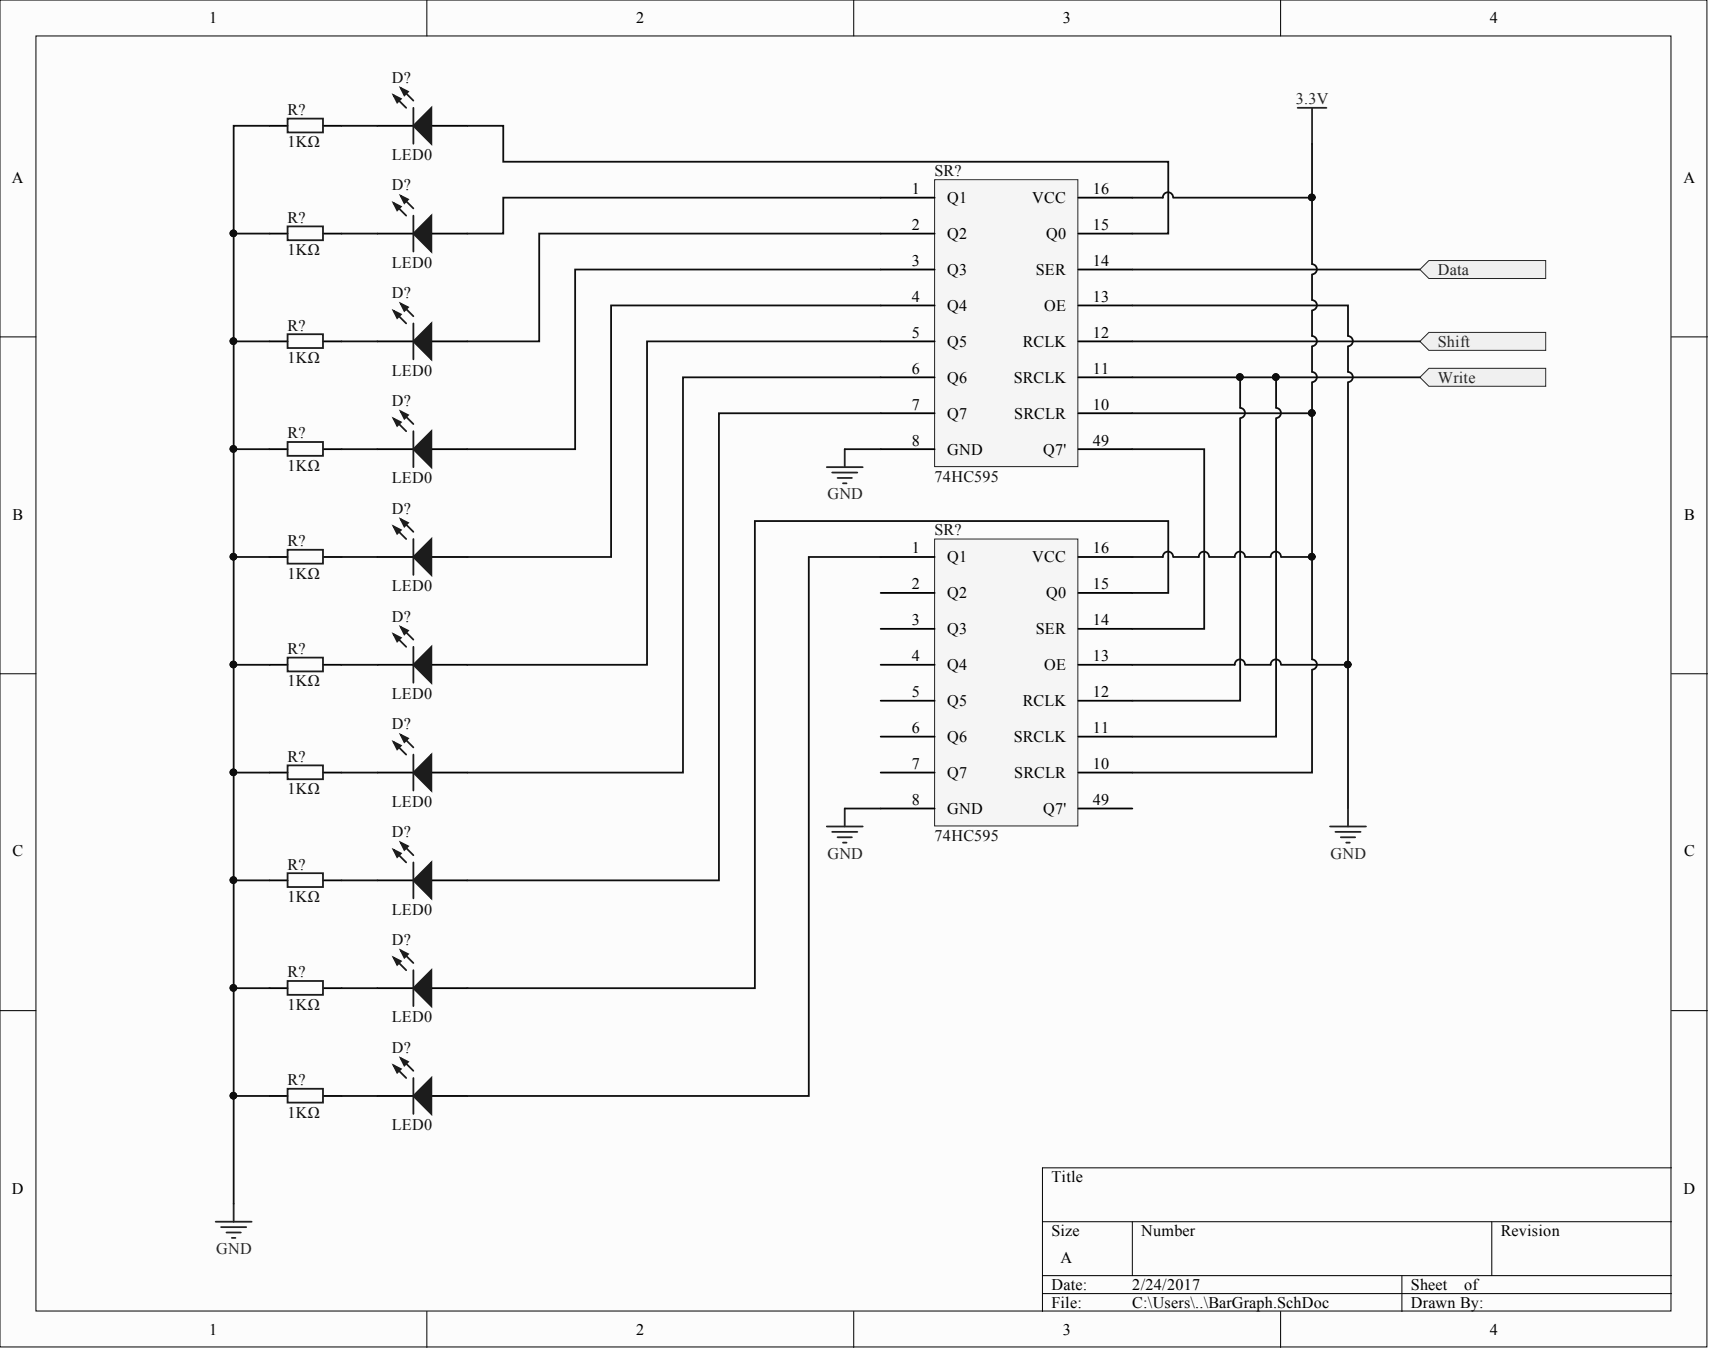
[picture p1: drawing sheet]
<svg xmlns="http://www.w3.org/2000/svg" width="241mm" height="190mm" viewBox="0 0 241 190" stroke-linecap="round" stroke-linejoin="round" font-family="sans-serif">
<g fill="#fcfcfc" stroke="#000" stroke-width=".14">
<path d="M0 0h240.9v190.1h-240.9z"/>
<path d="M5.1 5.1h230.7v179.9h-230.7z"/>
</g>
<g fill="none" stroke="#000" stroke-width=".14">
<path d="M60.2 0v5.1M120.5 0v5.1M180.7 0v5.1M0 47.5h5.1M235.9 47.5h5M0 95.1h5.1M235.9 95.1h5M0 142.6h5.1M235.9 142.6h5M147.1 172.4h88.8M159.8 172.4v7.6M210.5 172.4v7.6"/>
<path d="M235.9 164.8h-88.8v20.3M60.2 185.1v5M120.5 185.1v5M147.1 180h88.8M147.1 182.5h88.8M180.7 185.1v5M197.8 180v5.1"/>
</g>
<path d="M131.9 25.4h20.2v40.4h-20.2z" fill="#f5f5f5" stroke="#262626" stroke-width=".14"/>
<g fill="none" stroke="#000" stroke-width=".25">
<path d="M124.3 27.9h7.6M124.3 33h7.6M124.3 38h7.6M152.2 27.9h7.6M152.2 33h7.6M152.2 38h7.6M124.3 43.1h7.6M124.3 48.2h7.6M124.3 53.2h7.6M124.3 58.3h7.6M152.2 43.1h7.6M152.2 48.2h7.6"/>
<path d="M152.2 53.2h7.6M152.2 58.3h7.6M124.3 63.4h7.6M152.2 63.4h7.6"/>
</g>
<path d="M131.9 76.1h20.2v40.4h-20.2z" fill="#f5f5f5" stroke="#262626" stroke-width=".14"/>
<g fill="none" stroke="#000" stroke-width=".25">
<path d="M38 17.8h2.6M45.7 17.8h2.5M53.3 17.8h5M60.9 17.8h5M38 33h2.6M45.7 33h2.5M53.3 33h5M60.9 33h5M38 48.2h2.6M45.7 48.2h2.5M53.3 48.2h5M60.9 48.2h5"/>
<path d="M38 78.6h2.6M38 63.4h2.6M45.7 78.6h2.5M45.7 63.4h2.5M53.3 78.6h5M53.3 63.4h5M60.9 78.6h5M60.9 63.4h5M124.3 78.6h7.6M152.2 78.6h7.6M38 93.8h2.6M45.7 93.8h2.5"/>
<path d="M53.3 93.8h5M60.9 93.8h5M124.3 83.7h7.6M124.3 88.7h7.6M124.3 93.8h7.6M124.3 98.9h7.6M152.2 83.7h7.6M152.2 88.7h7.6M152.2 93.8h7.6M152.2 98.9h7.6M38 109h2.6M45.7 109h2.5"/>
<path d="M53.3 109h5M60.9 109h5M124.3 103.9h7.6M124.3 109h7.6M124.3 114.1h7.6M152.2 103.9h7.6M152.2 109h7.6M152.2 114.1h7.6M38 124.2h2.6M38 139.4h2.6M45.7 124.2h2.5M45.7 139.4h2.5"/>
<path d="M53.3 124.2h5M53.3 139.4h5M60.9 124.2h5M60.9 139.4h5M38 154.7h2.6M45.7 154.7h2.5M53.3 154.7h5M60.9 154.7h5"/>
</g>
<g fill="#1c1c1c" stroke="#1c1c1c" stroke-width=".25">
<path d="M58.3 17.8l2.6-2.6v5.1z"/>
<path d="M55.5 13.4l1.1 .5-.5 .6z"/>
<path d="M56.6 12.4l1 .5-.5 .5z"/>
<path d="M58.3 33l2.6-2.6v5.1z"/>
<path d="M55.5 28.7l1.1 .5-.5 .5z"/>
<path d="M56.6 27.6l1 .5-.5 .6z"/>
<path d="M58.3 48.2l2.6-2.6v5.1z"/>
<path d="M55.5 43.9l1.1 .5-.5 .5z"/>
<path d="M56.6 42.9l1 .5-.5 .5z"/>
<path d="M58.3 63.4l2.6-2.5v5z"/>
<path d="M55.5 59.1l1.1 .5-.5 .5z"/>
<path d="M56.6 58.1l1 .5-.5 .5z"/>
<path d="M58.3 78.6l2.6-2.5v5z"/>
<path d="M55.5 74.3l1.1 .5-.5 .5z"/>
<path d="M56.6 73.3l1 .5-.5 .5z"/>
<path d="M58.3 93.8l2.6-2.5v5z"/>
<path d="M55.5 89.5l1.1 .5-.5 .5z"/>
<path d="M56.6 88.5l1 .5-.5 .5z"/>
<path d="M58.3 109l2.6-2.5v5.1z"/>
<path d="M55.5 104.7l1.1 .5-.5 .5z"/>
<path d="M56.6 103.7l1 .5-.5 .5z"/>
<path d="M58.3 124.2l2.6-2.5v5.1z"/>
<path d="M55.5 119.9l1.1 .5-.5 .5z"/>
<path d="M56.6 118.9l1 .5-.5 .5z"/>
<path d="M58.3 139.4l2.6-2.5v5.1z"/>
<path d="M55.5 135.1l1.1 .5-.5 .5z"/>
<path d="M56.6 134.1l1 .5-.5 .5z"/>
<path d="M58.3 154.7l2.6-2.6v5.1z"/>
<path d="M55.5 150.3l1.1 .6-.5 .5z"/>
<path d="M56.6 149.3l1 .5-.5 .5z"/>
</g>
<g fill="none" stroke="#1c1c1c" stroke-width=".25">
<path d="M40.6 16.7h5v2h-5zM55.5 13.4l1.8 1.8M56.6 12.4l1.7 1.8M58.3 15.2v5.1M40.6 31.9h5v2h-5zM55.5 28.7l1.8 1.7M56.6 27.6l1.7 1.8M58.3 30.4v5.1M40.6 47.2h5v1.9h-5zM55.5 43.9l1.8 1.7M55.5 59.1l1.8 1.8M56.6 42.9l1.7 1.7"/>
<path d="M56.6 58.1l1.7 1.7M58.3 45.6v5.1M40.6 62.4h5v1.9h-5zM40.6 77.6h5v1.9h-5zM55.5 74.3l1.8 1.8M56.6 73.3l1.7 1.7M58.3 60.9v5M58.3 76.1v5M40.6 92.8h5v1.9h-5zM55.5 89.5l1.8 1.8M56.6 88.5l1.7 1.8M58.3 91.3v5"/>
<path d="M40.6 108h5v2h-5zM55.5 104.7l1.8 1.8M55.5 119.9l1.8 1.8M56.6 103.7l1.7 1.8M56.6 118.9l1.7 1.8M58.3 106.5v5.1M40.6 123.2h5v2h-5zM40.6 138.4h5v2h-5zM55.5 135.1l1.8 1.8M56.6 134.1l1.7 1.8M58.3 121.7v5.1M58.3 136.9v5.1"/>
<path d="M40.6 153.6h5v2h-5zM55.5 150.3l1.8 1.8M56.6 149.3l1.7 1.8M58.3 152.1v5.1"/>
</g>
<g fill="none" stroke="#262626" stroke-width=".25">
<path d="M116.7 65.9h5M117.4 66.7h3.6M118.2 67.4h2M118.9 68.2h.6M119.2 63.4v2.5M116.7 116.6h5M117.4 117.4h3.6M118.2 118.1h2M118.9 118.9h.6M119.2 114.1v2.5M187.7 116.6h5.1M188.4 117.4h3.6"/>
<path d="M189.2 118.1h2M190 118.9h.5M190.2 114.1v2.5M30.4 172.4h5.1M31.2 173.2h3.5M32 173.9h2M32.7 174.7h.5M33 169.9v2.5"/>
</g>
<g fill="none" stroke="#0e0e0e" stroke-width=".25">
<path d="M38 17.8h-5v121.6h5M48.2 17.8h5.1M65.9 17.8h5.1v5h93.9v10.2h-5.1M33 33h5M48.2 33h5.1M124.3 27.9h-53.3v5.1h-5.1M124.3 33h-48.2v15.2h-10.2M124.3 38h-43.1v25.4h-15.3M159.8 38h40.6M33 48.2h5M48.2 48.2h5.1M124.3 43.1h-38.1v35.5h-20.3"/>
<path d="M124.3 48.2h-33v45.6h-25.4M124.3 53.2h-27.9v55.8h-30.5M124.3 58.3h-22.9v65.9h-35.5M33 63.4h5M33 78.6h5M48.2 63.4h5.1M48.2 78.6h5.1M119.2 63.4h5.1M124.3 78.6h-10.2v76.1h-48.2M159.8 63.4h10.1v25.3h-10.1M33 93.8h5M48.2 93.8h5.1"/>
<path d="M159.8 83.7h5.1v-10.2h-58.4v65.9h-40.6M190.2 93.8v20.3M33 109h5M48.2 109h5.1M119.2 114.1h5.1M33 139.4v30.5M33 124.2h5M48.2 124.2h5.1M48.2 139.4h5.1M33 154.7h5M48.2 154.7h5.1"/>
</g>
<g fill="#0e0e0e" stroke="#0e0e0e" stroke-width=".14">
<circle cx="32.9" cy="32.9" r=".47"/>
<circle cx="32.9" cy="48.1" r=".47"/>
<circle cx="32.9" cy="63.3" r=".47"/>
<circle cx="32.9" cy="78.6" r=".47"/>
<circle cx="32.9" cy="93.8" r=".47"/>
<circle cx="32.9" cy="109" r=".47"/>
<circle cx="32.9" cy="124.2" r=".47"/>
<circle cx="32.9" cy="154.6" r=".47"/>
<circle cx="32.9" cy="139.4" r=".47"/>
<circle cx="190.2" cy="93.8" r=".47"/>
</g>
<g fill="#f0f0f0" stroke="#262626" stroke-width=".14">
<path d="M200.4 38l1.2-1.2h16.5v2.5h-16.5z" fill-rule="evenodd"/>
<path d="M200.4 48.2l1.2-1.3h16.5v2.5h-16.5z" fill-rule="evenodd"/>
<path d="M200.4 53.2l1.2-1.2h16.5v2.5h-16.5z" fill-rule="evenodd"/>
</g>
<path d="M183.1 15.2h4.1M185.1 15.2v5.1" fill="none" stroke="#262626" stroke-width=".25"/>
<g fill="none" stroke="#0e0e0e" stroke-width=".25">
<path d="M159.8 27.9h4.3M165.5 27.9a.72 .72 0 0 0-.7-.8 .72 .72 0 0 0-.7 .8M165.6 27.9h19.5M185.1 20.3v17a.72 .72 0 0 1 .7 .7 .72 .72 0 0 1-.7 .7M185.1 38.8v3.5a.72 .72 0 0 1 .7 .8 .72 .72 0 0 1-.7 .7M159.8 53.2h40.6M159.8 43.1h30.4v4.3a.72 .72 0 0 1 .7 .7 .72 .72 0 0 1-.7 .8M159.8 58.3h25.3M159.8 48.2h40.6M175 53.2v4.4a.72 .72 0 0 1 .7 .7 .72 .72 0 0 1-.7 .7M175 59.1v39.8h-15.2M180.1 53.2v4.4a.72 .72 0 0 1 .7 .7 .72 .72 0 0 1-.7 .7"/>
<path d="M180.1 59.1v44.8h-20.3M185.1 43.9v3.5a.72 .72 0 0 1 .7 .7 .72 .72 0 0 1-.7 .8M185.1 48.9v3.6a.72 .72 0 0 1 .7 .7 .72 .72 0 0 1-.7 .7M185.1 54v39a.72 .72 0 0 1 .7 .8 .72 .72 0 0 1-.7 .7M190.2 54v39.8h-9.4M190.2 48.9v3.6a.72 .72 0 0 1 .7 .7 .72 .72 0 0 1-.7 .7M159.8 78.6h4.3M165.5 78.6a.72 .72 0 0 0-.7-.8 .72 .72 0 0 0-.7 .8M170.6 78.6a.72 .72 0 0 0-.7-.8 .72 .72 0 0 0-.7 .8h-3.6M175.7 78.6a.72 .72 0 0 0-.7-.8 .72 .72 0 0 0-.8 .8h-3.5M180.8 78.6a.72 .72 0 0 0-.8-.8 .72 .72 0 0 0-.7 .8h-3.5M180.8 78.6h4.3"/>
<path d="M175.7 93.8a.72 .72 0 0 0-.7-.8 .72 .72 0 0 0-.8 .8h-14.4M180.8 93.8a.72 .72 0 0 0-.8-.8 .72 .72 0 0 0-.7 .8h-3.5M185.1 94.6v14.4h-25.3"/>
</g>
<g fill="#0e0e0e" stroke="#0e0e0e" stroke-width=".14">
<circle cx="185.1" cy="58.3" r=".47"/>
<circle cx="185.1" cy="27.9" r=".47"/>
<circle cx="175" cy="53.2" r=".47"/>
<circle cx="180" cy="53.2" r=".47"/>
<circle cx="190.2" cy="93.8" r=".47"/>
<circle cx="185.1" cy="78.6" r=".47"/>
</g>
<g font-size="2.3">
<text x="29.5" y="3.3">1</text>
<text x="89.8" y="3.3">2</text>
<text x="150" y="3.3">3</text>
<text x="210.3" y="3.3">4</text>
<text x="1.7" y="25.8">A</text>
<text x="128.7" y="27.4">1</text>
<text x="133.7" y="28.7">Q1</text>
<text x="145.7" y="28.7">VCC</text>
<text x="154.2" y="27.4">16</text>
<text x="237.6" y="25.8">A</text>
<text x="128.7" y="32.5">2</text>
<text x="133.7" y="33.7">Q2</text>
<text x="147.6" y="33.7">Q0</text>
<text x="154.2" y="32.5">15</text>
<text x="128.7" y="37.5">3</text>
<text x="133.7" y="38.8">Q3</text>
<text x="146.2" y="38.8">SER</text>
<text x="154.2" y="37.5">14</text>
<text x="128.7" y="42.6">4</text>
<text x="128.7" y="47.7">5</text>
<text x="133.7" y="43.9">Q4</text>
<text x="147.4" y="43.9">OE</text>
<text x="154.2" y="42.6">13</text>
<text x="154.2" y="47.7">12</text>
<text x="128.7" y="52.7">6</text>
<text x="133.7" y="48.9">Q5</text>
<text x="144.3" y="48.9">RCLK</text>
<text x="154.2" y="52.7">11</text>
<text x="128.7" y="57.8">7</text>
<text x="133.7" y="54">Q6</text>
<text x="133.7" y="59.1">Q7</text>
<text x="143" y="54">SRCLK</text>
<text x="143.1" y="59.1">SRCLR</text>
<text x="154.2" y="57.8">10</text>
<text x="128.7" y="62.9">8</text>
<text x="133.7" y="64.1">GND</text>
<text x="147.2" y="64.1">Q7'</text>
<text x="154.2" y="62.9">49</text>
<text x="1.8" y="73.4">B</text>
<text x="237.6" y="73.4">B</text>
<text x="128.7" y="78.1">1</text>
<text x="128.7" y="83.2">2</text>
<text x="133.7" y="79.4">Q1</text>
<text x="145.7" y="79.4">VCC</text>
<text x="154.2" y="78.1">16</text>
<text x="154.2" y="83.2">15</text>
<text x="128.7" y="88.2">3</text>
<text x="133.7" y="84.4">Q2</text>
<text x="133.7" y="89.5">Q3</text>
<text x="146.2" y="89.5">SER</text>
<text x="147.6" y="84.4">Q0</text>
<text x="154.2" y="88.2">14</text>
<text x="128.7" y="93.3">4</text>
<text x="133.7" y="94.6">Q4</text>
<text x="147.4" y="94.6">OE</text>
<text x="154.2" y="93.3">13</text>
<text x="128.7" y="98.4">5</text>
<text x="133.7" y="99.6">Q5</text>
<text x="144.3" y="99.6">RCLK</text>
<text x="154.2" y="98.4">12</text>
<text x="128.7" y="103.4">6</text>
<text x="133.7" y="104.7">Q6</text>
<text x="143" y="104.7">SRCLK</text>
<text x="154.2" y="103.4">11</text>
<text x="128.7" y="108.5">7</text>
<text x="128.7" y="113.6">8</text>
<text x="133.7" y="109.8">Q7</text>
<text x="143.1" y="109.8">SRCLR</text>
<text x="154.2" y="108.5">10</text>
<text x="154.2" y="113.6">49</text>
<text x="133.7" y="114.9">GND</text>
<text x="147.2" y="114.9">Q7'</text>
<text x="1.8" y="120.9">C</text>
<text x="237.6" y="120.9">C</text>
<text x="148.4" y="166.8">Title</text>
<text x="1.7" y="168.4">D</text>
<text x="237.6" y="168.4">D</text>
<text x="148.4" y="174.4">Size</text>
<text x="149.6" y="178.2">A</text>
<text x="161.1" y="174.4">Number</text>
<text x="211.8" y="174.4">Revision</text>
<text x="148.4" y="182">Date:</text>
<text x="148.4" y="184.6">File:</text>
<text x="159.8" y="182">2/24/2017</text>
<text x="159.8" y="184.6">C:\Users\..\BarGraph.SchDoc</text>
<text x="199.1" y="182">Sheet</text>
<text x="199.1" y="184.6">Drawn By:</text>
<text x="206.6" y="182">of</text>
<text x="29.5" y="188.4">1</text>
<text x="89.8" y="188.4">2</text>
<text x="150" y="188.4">3</text>
<text x="210.3" y="188.4">4</text>
</g>
<g font-size="2.3" fill="#0e0e0e">
<text x="55.3" y="11.7">D?</text>
<text x="40.6" y="16.2">R?</text>
<text x="40.6" y="20.8">1KΩ</text>
<text x="55.3" y="22.6">LED0</text>
<text x="55.3" y="26.9">D?</text>
<text x="131.9" y="24.9">SR?</text>
<text x="40.6" y="31.4">R?</text>
<text x="40.6" y="36">1KΩ</text>
<text x="55.3" y="37.8">LED0</text>
<text x="40.6" y="46.7">R?</text>
<text x="55.3" y="42.1">D?</text>
<text x="40.6" y="51.2">1KΩ</text>
<text x="55.3" y="53">LED0</text>
<text x="55.3" y="57.3">D?</text>
<text x="40.6" y="61.9">R?</text>
<text x="40.6" y="66.4">1KΩ</text>
<text x="55.3" y="68.2">LED0</text>
<text x="131.9" y="67.9">74HC595</text>
<text x="40.6" y="77.1">R?</text>
<text x="55.3" y="72.5">D?</text>
<text x="131.9" y="75.6">SR?</text>
<text x="40.6" y="81.6">1KΩ</text>
<text x="55.3" y="83.4">LED0</text>
<text x="55.3" y="87.7">D?</text>
<text x="40.6" y="92.3">R?</text>
<text x="40.6" y="96.9">1KΩ</text>
<text x="55.3" y="98.6">LED0</text>
<text x="40.6" y="107.5">R?</text>
<text x="55.3" y="102.9">D?</text>
<text x="40.6" y="112.1">1KΩ</text>
<text x="55.3" y="113.8">LED0</text>
<text x="55.3" y="118.1">D?</text>
<text x="131.9" y="118.7">74HC595</text>
<text x="40.6" y="122.7">R?</text>
<text x="40.6" y="127.3">1KΩ</text>
<text x="55.3" y="129">LED0</text>
<text x="40.6" y="137.9">R?</text>
<text x="55.3" y="133.4">D?</text>
<text x="40.6" y="142.5">1KΩ</text>
<text x="55.3" y="144.3">LED0</text>
<text x="55.3" y="148.6">D?</text>
<text x="40.6" y="153.1">R?</text>
<text x="40.6" y="157.7">1KΩ</text>
<text x="55.3" y="159.5">LED0</text>
</g>
<g font-size="2.3" fill="#262626">
<text x="182.9" y="14.7">3.3V</text>
<text x="202.9" y="38.8">Data</text>
<text x="202.9" y="48.9">Shift</text>
<text x="202.9" y="54">Write</text>
<text x="116.8" y="70.5">GND</text>
<text x="116.8" y="121.2">GND</text>
<text x="187.8" y="121.2">GND</text>
<text x="30.5" y="177">GND</text>
</g>
</svg>
